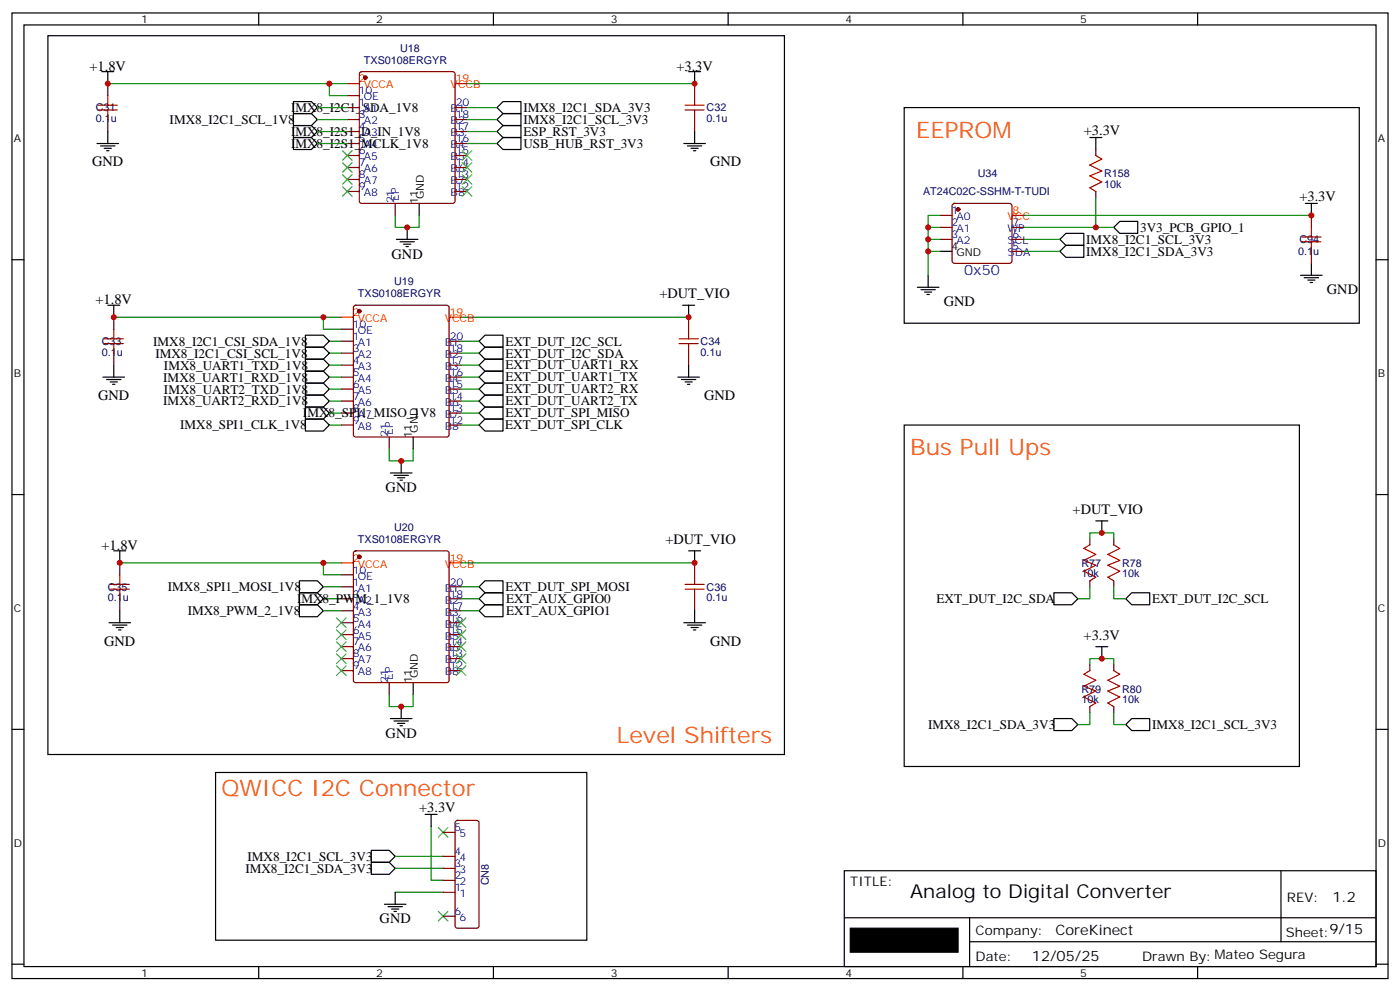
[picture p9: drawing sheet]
<svg xmlns="http://www.w3.org/2000/svg" width="412mm" height="292mm" viewBox="0 0 412 292" stroke-linecap="round" stroke-linejoin="round" font-family="sans-serif">
<g fill="none" stroke="#000" stroke-width=".35">
<path d="M3.5 3.8h405.4v284.4h-405.4zM7.1 7.3h398.2v277.3h-398.2zM14.1 10.5h217v211.7h-217zM76.2 3.8v3.5M145.3 3.8v3.5M214.5 3.8v3.5M283.6 3.8v3.5M352.8 3.8v3.5M30 21.1h3.5M31.7 21.1v3.5M31.7 38.7v3.6M86.4 33.4h5.3l1.8 1.8-1.8 1.8h-5.3z"/>
<path d="M86.4 29.9h5.3l1.8 1.8-1.8 1.7h-5.3zM86.4 37h5.3l1.8 1.7-1.8 1.8h-5.3zM146.4 31.7l1.8-1.8h5.3v3.5h-5.3zM146.4 35.2l1.8-1.8h5.3v3.6h-5.3zM146.4 38.7l1.8-1.7h5.3v3.5h-5.3zM202.8 21.1h3.6M204.6 21.1v3.5M204.6 38.7v3.6M266.3 31.7h134.1v63.5h-134.1zM28.6 42.3h6.3M29.6 43h4.3M30.7 43.7h2.1"/>
<path d="M31.4 44.4h.7M86.4 40.5h5.3l1.8 1.8-1.8 1.7h-5.3zM123.5 59.9v3.5M146.4 42.3l1.8-1.8h5.3v3.5h-5.3zM201.4 42.3h6.4M202.5 43h4.2M203.6 43.7h2.1M204.3 44.4h.7M321 40.5h3.6M322.8 40.5v3.5M384.5 59.9h3.6M386.3 59.9v3.5"/>
<path d="M3.5 76.5h3.6M116.8 70.5h6.3M117.8 71.2h4.3M118.9 71.9h2.1M119.6 72.6h.7M119.9 67v3.5M276.9 74h3.6M312.2 74l1.8-1.8h5.3v3.6h-5.3zM314 68.7h5.3v3.5h-5.3l-1.8-1.7zM328.1 67l1.7-1.8h5.3v3.5h-5.3zM386.3 77.5v3.6M405.3 76.5h3.6"/>
<path d="M31.7 89.9h3.6M33.5 89.9v3.5M90 98.7h5.2l1.8 1.8-1.8 1.7h-5.2zM201.1 89.9h3.5M202.8 89.9v3.5M270.2 84.6h6.4M271.3 85.3h4.2M272.3 86h2.2M273 86.7h.8M273.4 81.1v3.5M383.1 81.1h6.4M384.2 81.8h4.2"/>
<path d="M385.2 82.5h2.1M385.9 83.2h.7M30.3 111.1h6.4M31.4 111.8h4.2M32.5 112.5h2.1M33.2 113.2h.7M33.5 107.5v3.6M90 105.8h5.2l1.8 1.7-1.8 1.8h-5.2zM90 112.8h5.2l1.8 1.8-1.8 1.7h-5.2zM90 116.3h5.2l1.8 1.8-1.8 1.8h-5.2zM90 109.3h5.2l1.8 1.8-1.8 1.7h-5.2zM90 119.9h5.2l1.8 1.7-1.8 1.8h-5.2z"/>
<path d="M90 102.2h5.2l1.8 1.8-1.8 1.8h-5.2zM141.1 118.1l1.8-1.8h5.3v3.6h-5.3zM141.1 104l1.8-1.8h5.3v3.6h-5.3zM141.1 114.6l1.8-1.8h5.3v3.5h-5.3zM141.1 111.1l1.8-1.8h5.3v3.5h-5.3zM141.1 107.5l1.8-1.7h5.3v3.5h-5.3zM141.1 100.5l1.8-1.8h5.3v3.5h-5.3zM199.7 111.1h6.3M200.7 111.8h4.3M201.8 112.5h2.1M202.5 113.2h.7M202.8 107.5v3.6"/>
<path d="M90 123.4h5.2l1.8 1.8-1.8 1.7h-5.2zM115 139.3h6.4M116.1 140h4.2M118.2 135.7v3.6M121.7 128.7v3.5M141.1 121.6l1.8-1.7h5.3v3.5h-5.3zM141.1 125.2l1.8-1.8h5.3v3.5h-5.3zM266.3 125.2h116.5v100.5h-116.5zM3.5 145.6h3.6M117.1 140.7h2.1M117.8 141.4h.7M322.8 153.4h3.5"/>
<path d="M324.6 153.4v3.5M405.3 145.6h3.6M33.5 162.2h3.5M35.3 162.2v3.5M35.3 179.8v3.6M88.2 171h5.3l1.7 1.8-1.7 1.8h-5.3zM88.2 178.1h5.3l1.7 1.7-1.7 1.8h-5.3zM88.2 174.6h5.3l1.7 1.7-1.7 1.8h-5.3zM141.1 172.8l1.8-1.8h5.3v3.6h-5.3zM141.1 176.3l1.8-1.7h5.3v3.5h-5.3zM142.9 178.1h5.3v3.5h-5.3l-1.8-1.8zM202.8 162.2h3.6"/>
<path d="M204.6 162.2v3.5M204.6 179.8v3.6M310.4 174.6h5.3l1.8 1.7-1.8 1.8h-5.3zM333.4 174.6h5.3v3.5h-5.3l-1.8-1.8zM32.1 183.4h6.4M33.2 184.1h4.2M34.2 184.8h2.1M34.9 185.5h.7M201.4 183.4h6.4M202.5 184.1h4.2M203.6 184.8h2.1M204.3 185.5h.7"/>
<path d="M322.8 190.4h3.5M324.6 190.4v3.6M3.5 214.8h3.6M115 211.6h6.4M116.1 212.3h4.2M117.1 213h2.1M117.8 213.7h.7M118.2 208.1v3.5M121.7 201v3.5M310.4 211.6h5.3l1.8 1.8-1.8 1.7h-5.3zM333.4 211.6h5.3v3.5h-5.3l-1.8-1.7zM405.3 214.8h3.6"/>
<path d="M63.5 227.5h109.4v49.4h-109.4zM125.2 239.8h3.6M127 239.8v3.5M109.4 253.9h5.3l1.7 1.8-1.7 1.8h-5.3zM109.4 250.4h5.3l1.7 1.8-1.7 1.7h-5.3zM248.7 256.4h156.6v28.2h-156.6zM377.3 256.4v20.9M113.2 266.3h6.4M114.3 267h4.2M115.4 267.7h2.1M116.1 268.4h.7M116.4 262.7v3.6"/>
<path d="M248.7 270.3h156.5M285.6 277.3h119.6M285.6 270.3v14.1M3.5 283.9h3.6M76.2 284.6v3.6M145.3 284.6v3.6M214.5 284.6v3.6M283.6 284.6v3.6M352.8 284.6v3.6M405.3 283.9h3.6"/>
</g>
<g fill="none" stroke="#870000" stroke-width=".35">
<path d="M31.7 24.6v3.6M31.7 35.2v3.5M102.3 31.7h3.5M102.3 35.2h3.5M102.3 38.7h3.5M102.3 28.2h3.5M106.1 21.3l.4-.2h26.8l.5 .2 .3 .5v37.4l-.3 .5-.5 .2h-26.8l-.5-.2-.2-.5v-37.4zM134.1 31.7h3.5M134.1 35.2h3.5M134.1 38.7h3.5M204.6 24.6v3.6M204.6 35.2v3.5"/>
<path d="M102.3 42.3h3.5M102.3 45.8h3.5M102.3 49.3h3.5M102.3 52.8h3.5M102.3 56.4h3.5M116.4 59.9v3.5M134.1 42.3h3.5M134.1 45.8h3.5M134.1 49.3h3.5M134.1 52.8h3.5M134.1 56.4h3.5M322.8 44v1.8"/>
<path d="M322.8 56.4v1.7M276.9 63.4h3.6M276.9 67h3.6M276.9 70.5h3.6M280.7 60.1l.5-.2h16.2l.5 .2 .2 .5v16.2l-.2 .5-.5 .2h-16.2l-.5-.2-.2-.5v-16.2zM298.1 67h3.5M298.1 70.5h3.5M298.1 74h3.5M386.3 63.4v3.6M386.3 74v3.5M33.5 93.4v3.5M100.5 96.9h3.6"/>
<path d="M104.3 90.1l.5-.2h26.8l.5 .2 .2 .5v37.4l-.2 .5-.5 .2h-26.8l-.5-.2-.2-.5v-37.4zM202.8 93.4v3.5M33.5 104v3.5M100.5 100.5h3.6M100.5 104h3.6M100.5 107.5h3.6M100.5 111.1h3.6M100.5 114.6h3.6M100.5 118.1h3.6M132.3 100.5h3.5M132.3 104h3.5M132.3 107.5h3.5"/>
<path d="M132.3 111.1h3.5M132.3 114.6h3.5M132.3 118.1h3.5M202.8 104v3.5M100.5 121.6h3.6M100.5 125.2h3.6M114.7 128.7v3.5M132.3 121.6h3.5M132.3 125.2h3.5M321 158.7v1.7M328.1 158.7v1.7M35.3 165.7v3.6"/>
<path d="M35.3 176.3v3.5M100.5 172.8h3.6M100.5 176.3h3.6M100.5 179.8h3.6M100.5 169.3h3.6M104.3 162.4l.5-.2h26.8l.5 .2 .2 .5v37.4l-.2 .5-.5 .2h-26.8l-.5-.2-.2-.5v-37.4zM132.3 172.8h3.5M132.3 176.3h3.5M132.3 179.8h3.5M204.6 165.7v3.6M204.6 176.3v3.5M321 171v1.8"/>
<path d="M328.1 171v1.8M100.5 183.4h3.6M100.5 186.9h3.6M100.5 190.4h3.6M100.5 194h3.6M100.5 197.5h3.6M132.3 183.4h3.5M132.3 186.9h3.5M132.3 190.4h3.5M132.3 194h3.5M132.3 197.5h3.5M321 195.7v1.8"/>
<path d="M328.1 195.7v1.8M114.7 201v3.5M321 208.1v1.7M328.1 208.1v1.7M130.5 259.2h3.6M130.5 255.7h3.6M130.5 252.2h3.6M130.5 245.1h3.6M134.3 241.8l.5-.2h5.6l.5 .2 .2 .5v30.3l-.2 .5-.5 .2h-5.6l-.5-.2-.2-.5v-30.3zM130.5 262.7h3.6M130.5 269.8h3.6"/>
</g>
<path d="M102.3 24.6h3.5M134.1 24.6h3.5M298.1 63.4h3.5M100.5 93.4h3.6M132.3 93.4h3.5M100.5 165.7h3.6M132.3 165.7h3.5" fill="none" stroke="#f00" stroke-width=".35"/>
<g fill="#870000" stroke="#870000" stroke-width=".35">
<circle cx="107.6" cy="22.9" r=".53"/>
<circle cx="105.8" cy="91.7" r=".53"/>
<circle cx="105.8" cy="164" r=".53"/>
<circle cx="282.2" cy="61.7" r=".53"/>
</g>
<g fill="none" stroke="#008700" stroke-width=".35">
<path d="M31.7 24.6h70.6M93.5 31.7h8.8M93.5 35.2h8.8M93.5 38.7h8.8M97 24.6v3.6h5.3M137.6 24.6h67M137.6 31.7h8.8M137.6 35.2h8.8M137.6 38.7h8.8M93.5 42.3h8.8M137.6 42.3h8.8M322.8 58.1v8.9"/>
<path d="M116.4 63.4v3.6h7.1v-3.6M273.4 67h3.5M273.4 70.5h3.5M276.9 74h-3.5v7.1M276.9 63.4h-3.5v10.6M301.6 63.4h84.7M301.6 67h26.5M301.6 70.5h10.6M301.6 74h10.6M33.5 93.4h67M95.2 93.4v3.5h5.3M135.8 93.4h67"/>
<path d="M97 100.5h3.5M97 104h3.5M97 107.5h3.5M97 111.1h3.5M97 114.6h3.5M97 118.1h3.5M135.8 100.5h5.3M135.8 104h5.3M135.8 107.5h5.3M135.8 111.1h5.3M135.8 114.6h5.3M135.8 118.1h5.3"/>
<path d="M97 121.6h3.5M97 125.2h3.5M114.7 132.2v3.5h7v-3.5M135.8 121.6h5.3M135.8 125.2h5.3M321 158.7v-1.8h7.1v1.8M35.3 165.7h65.2M95.2 165.7v3.6h5.3M95.2 172.8h5.3M95.2 176.3h5.3M95.2 179.8h5.3M135.8 165.7h68.8"/>
<path d="M135.8 172.8h5.3M135.8 176.3h5.3M135.8 179.8h5.3M321 172.8v3.5h-3.5M328.1 172.8v3.5h3.5M321 195.7v-1.7h7.1v1.7M114.7 204.5v3.6h7v-3.6M321 209.8v3.6h-3.5M328.1 209.8v3.6h3.5M116.4 252.2h14.1M116.4 255.7h14.1M127 243.3v15.9h3.5"/>
<path d="M116.4 262.7h14.1"/>
</g>
<g fill="none" stroke="#a10000" stroke-width=".35">
<path d="M28.9 32.4h5.7M28.9 31h5.7M31.7 28.2v2.8M31.7 32.4v2.8M201.8 32.4h5.6M201.8 31h5.6M204.6 28.2v2.8M204.6 32.4v2.8M322.8 45.8l1.8 1-3.6 1.8 3.6 1.8-3.6 1.4 3.6 1.8-3.6 1.7 1.8 1.1M383.5 69.8h5.6M383.5 71.2h5.6M386.3 67v2.8"/>
<path d="M386.3 71.2v2.8M30.7 99.8h5.6M33.5 96.9v2.9M200 99.8h5.7M202.8 96.9v2.9M30.7 101.2h5.6M33.5 101.2v2.8M200 101.2h5.7M202.8 101.2v2.8M32.5 173.5h5.6M32.5 172.1h5.6M35.3 169.3v2.8"/>
<path d="M35.3 173.5v2.8M201.8 173.5h5.6M201.8 172.1h5.6M204.6 169.3v2.8M204.6 173.5v2.8M321 160.4l-1.7 1.1 3.5 1.8-3.5 1.7 3.5 1.4-3.5 1.8 3.5 1.8-1.8 1M328.1 160.4l1.7 1.1-3.5 1.8 3.5 1.7-3.5 1.4 3.5 1.8-3.5 1.8 1.8 1M321 197.5l-1.7 1 3.5 1.8-3.5 1.8 3.5 1.4-3.5 1.7 3.5 1.8-1.8 1.1M328.1 197.5l1.7 1-3.5 1.8 3.5 1.8-3.5 1.4 3.5 1.7-3.5 1.8 1.8 1.1"/>
</g>
<g fill="none" stroke="#3c3" stroke-width=".35">
<path d="M100.9 44.4l2.8 2.8M100.9 47.9l2.8 2.8M100.9 51.4l2.8 2.9M100.9 55l2.8 2.8M103.7 44.4l-2.8 2.8M103.7 47.9l-2.8 2.8M103.7 51.4l-2.8 2.9M103.7 55l-2.8 2.8M136.2 55l2.8 2.8M136.2 51.4l2.8 2.9M136.2 47.9l2.8 2.8M136.2 44.4l2.8 2.8"/>
<path d="M139 55l-2.8 2.8M139 51.4l-2.8 2.9M139 47.9l-2.8 2.8M139 44.4l-2.8 2.8M99.1 196.1l2.9 2.8M99.1 192.5l2.9 2.9M99.1 189l2.9 2.8M99.1 185.5l2.9 2.8M99.1 182l2.9 2.8M102 196.1l-2.9 2.8M102 192.5l-2.9 2.9M102 189l-2.9 2.8"/>
<path d="M102 185.5l-2.9 2.8M102 182l-2.9 2.8M134.4 182l2.8 2.8M134.4 185.5l2.8 2.8M134.4 189l2.8 2.8M134.4 192.5l2.8 2.9M134.4 196.1l2.8 2.8M137.2 182l-2.8 2.8M137.2 185.5l-2.8 2.8M137.2 189l-2.8 2.8M137.2 192.5l-2.8 2.9M137.2 196.1l-2.8 2.8"/>
<path d="M129.1 243.7l2.8 2.8M131.9 243.7l-2.8 2.8M129.1 268.4l2.8 2.8M131.9 268.4l-2.8 2.8"/>
</g>
<path d="M250.5 273.3h31.7v7.1h-31.7z" fill="#000" stroke="#000" stroke-width=".35"/>
<g fill="#c00">
<circle cx="204.6" cy="24.6" r=".88"/>
<circle cx="31.8" cy="24.6" r=".88"/>
<circle cx="97" cy="24.6" r=".88"/>
<circle cx="95.3" cy="93.4" r=".88"/>
<circle cx="33.5" cy="93.4" r=".88"/>
<circle cx="202.8" cy="93.4" r=".88"/>
<circle cx="118.2" cy="135.7" r=".88"/>
<circle cx="95.3" cy="165.7" r=".88"/>
<circle cx="35.3" cy="165.7" r=".88"/>
<circle cx="204.6" cy="165.7" r=".88"/>
<circle cx="118.2" cy="208.1" r=".88"/>
<circle cx="119.9" cy="67" r=".88"/>
<circle cx="324.6" cy="156.9" r=".88"/>
<circle cx="324.6" cy="194" r=".88"/>
<circle cx="386.3" cy="63.4" r=".88"/>
<circle cx="273.4" cy="74" r=".88"/>
<circle cx="273.4" cy="67" r=".88"/>
<circle cx="273.4" cy="70.5" r=".88"/>
<circle cx="322.8" cy="67" r=".88"/>
</g>
<g font-size="6.7" fill="#f60">
<text x="269.9" y="40.5">EEPROM</text>
<text x="268.1" y="134">Bus Pull Ups</text>
<text x="181.7" y="218.7">Level Shifters</text>
<text x="65.3" y="234.5">QWICC I2C Connector</text>
</g>
<text font-size="5.6" x="268.1" y="264.5">Analog to Digital Converter</text>
<g font-size="4.2">
<text x="26.4" y="20.8">+1.8V</text>
<text x="199.2" y="20.8">+3.3V</text>
<text x="319.3" y="39.8">+3.3V</text>
<text x="27.2" y="49">GND</text>
<text x="209.2" y="49">GND</text>
<text x="382.8" y="59.2">+3.3V</text>
<text x="115.4" y="76.1">GND</text>
<text x="28.1" y="89.6">+1.8V</text>
<text x="194.3" y="87.8">+DUT_VIO</text>
<text x="390.9" y="86.7">GND</text>
<text x="278" y="90.2">GND</text>
<text x="28.9" y="117.8">GND</text>
<text x="207.4" y="117.8">GND</text>
<text x="113.6" y="144.9">GND</text>
<text x="316" y="151.3">+DUT_VIO</text>
<text x="29.9" y="161.9">+1.8V</text>
<text x="196" y="160.1">+DUT_VIO</text>
<text x="30.7" y="190.1">GND</text>
<text x="209.2" y="190.1">GND</text>
<text x="319.2" y="188.3">+3.3V</text>
<text x="113.6" y="217.2">GND</text>
<text x="123.5" y="239.1">+3.3V</text>
<text x="392.5" y="265.7">1.2</text>
<text x="111.8" y="271.9">GND</text>
<text x="310.9" y="275.2">CoreKinect</text>
<text x="304" y="283">12/05/25</text>
</g>
<text font-size="4.2" fill="#00f" x="284" y="81.1">0x50</text>
<g font-size="3.9">
<text x="85.7" y="32.9">IMX8_I2C1_SDA_1V8</text>
<text x="154.2" y="33">IMX8_I2C1_SDA_3V3</text>
<text x="50" y="36.4">IMX8_I2C1_SCL_1V8</text>
<text x="85.7" y="40">IMX8_I2S1_D_IN_1V8</text>
<text x="154.2" y="36.5">IMX8_I2C1_SCL_3V3</text>
<text x="154.2" y="40.1">ESP_RST_3V3</text>
<text x="85.7" y="43.5">IMX8_I2S1_MCLK_1V8</text>
<text x="154.2" y="43.6">USB_HUB_RST_3V3</text>
<text x="320" y="71.8">IMX8_I2C1_SCL_3V3</text>
<text x="335.8" y="68.3">3V3_PCB_GPIO_1</text>
<text x="320" y="75.4">IMX8_I2C1_SDA_3V3</text>
<text x="45.1" y="101.8">IMX8_I2C1_CSI_SDA_1V8</text>
<text x="148.9" y="101.7">EXT_DUT_I2C_SCL</text>
<text x="45.8" y="105.3">IMX8_I2C1_CSI_SCL_1V8</text>
<text x="148.9" y="105.3">EXT_DUT_I2C_SDA</text>
<text x="48.1" y="112.4">IMX8_UART1_RXD_1V8</text>
<text x="48.3" y="108.8">IMX8_UART1_TXD_1V8</text>
<text x="148.9" y="108.8">EXT_DUT_UART1_RX</text>
<text x="148.9" y="112.3">EXT_DUT_UART1_TX</text>
<text x="48.1" y="119.4">IMX8_UART2_RXD_1V8</text>
<text x="48.3" y="115.9">IMX8_UART2_TXD_1V8</text>
<text x="148.9" y="119.4">EXT_DUT_UART2_TX</text>
<text x="148.9" y="115.9">EXT_DUT_UART2_RX</text>
<text x="89.3" y="122.9">IMX8_SPI1_MISO_1V8</text>
<text x="148.9" y="122.9">EXT_DUT_SPI_MISO</text>
<text x="53.1" y="126.5">IMX8_SPI1_CLK_1V8</text>
<text x="148.8" y="126.4">EXT_DUT_SPI_CLK</text>
<text x="49.4" y="174.1">IMX8_SPI1_MOSI_1V8</text>
<text x="87.5" y="177.6">IMX8_PWM_1_1V8</text>
<text x="148.9" y="174.1">EXT_DUT_SPI_MOSI</text>
<text x="149.1" y="177.6">EXT_AUX_GPIO0</text>
<text x="275.9" y="177.5">EXT_DUT_I2C_SDA</text>
<text x="339.4" y="177.6">EXT_DUT_I2C_SCL</text>
<text x="55.3" y="181.1">IMX8_PWM_2_1V8</text>
<text x="149.1" y="181.1">EXT_AUX_GPIO1</text>
<text x="273.4" y="214.7">IMX8_I2C1_SDA_3V3</text>
<text x="339.4" y="214.7">IMX8_I2C1_SCL_3V3</text>
<text x="72.3" y="257">IMX8_I2C1_SDA_3V3</text>
<text x="72.9" y="253.5">IMX8_I2C1_SCL_3V3</text>
<text x="250.5" y="261">TITLE:</text>
<text x="379.1" y="265.7">REV:</text>
<text x="287.4" y="275.2">Company:</text>
<text x="378.7" y="275.8">Sheet:9/15</text>
<text x="287.4" y="282.9">Date:</text>
<text x="336.4" y="283">Drawn By:Mateo Segura</text>
</g>
<g font-size="3.2">
<text x="41.6" y="6.8">1</text>
<text x="110.8" y="6.8">2</text>
<text x="179.9" y="6.8">3</text>
<text x="249.1" y="6.8">4</text>
<text x="318.2" y="6.8">5</text>
<text x="4.1" y="41.9">A</text>
<text x="405.9" y="41.9">A</text>
<text x="124.9" y="58.6" transform="rotate(-90 124.9 58.6)">GND</text>
<text x="123.1" y="60.1" transform="rotate(-90 123.1 60.1)">11</text>
<text x="280.3" y="73.7">4</text>
<text x="281.8" y="75.4">GND</text>
<text x="4.1" y="111.1">B</text>
<text x="405.9" y="111.1">B</text>
<text x="121.4" y="128.9" transform="rotate(-90 121.4 128.9)">11</text>
<text x="123.1" y="127.4" transform="rotate(-90 123.1 127.4)">GND</text>
<text x="4.1" y="180.2">C</text>
<text x="405.9" y="180.2">C</text>
<text x="121.4" y="201.2" transform="rotate(-90 121.4 201.2)">11</text>
<text x="123.1" y="199.7" transform="rotate(-90 123.1 199.7)">GND</text>
<text x="4.1" y="249.4">D</text>
<text x="405.9" y="249.4">D</text>
<text x="41.6" y="287.6">1</text>
<text x="110.8" y="287.6">2</text>
<text x="179.9" y="287.6">3</text>
<text x="249.1" y="287.6">4</text>
<text x="318.2" y="287.6">5</text>
</g>
<g font-size="3.2" fill="#000080">
<text x="117.8" y="15.2">U18</text>
<text x="107.2" y="18.7">TXS0108ERGYR</text>
<text x="28.2" y="36">0.1u</text>
<text x="28.2" y="32.8">C31</text>
<text x="208.1" y="36">0.1u</text>
<text x="208.1" y="32.8">C32</text>
<text x="288" y="52.2">U34</text>
<text x="325.3" y="52.2">R158</text>
<text x="271.9" y="57.5">AT24C02C-SSHM-T-TUDI</text>
<text x="325.3" y="55.4">10k</text>
<text x="382.8" y="71.6">C94</text>
<text x="382.4" y="75.2">0.1u</text>
<text x="116.1" y="84">U19</text>
<text x="105.4" y="87.5">TXS0108ERGYR</text>
<text x="30" y="101.6">C33</text>
<text x="206.4" y="101.6">C34</text>
<text x="30" y="104.8">0.1u</text>
<text x="206.4" y="104.8">0.1u</text>
<text x="105.4" y="159.8">TXS0108ERGYR</text>
<text x="116.1" y="156.3">U20</text>
<text x="318.6" y="166.9">R77</text>
<text x="330.6" y="166.9">R78</text>
<text x="31.7" y="173.9">C35</text>
<text x="208.1" y="173.9">C36</text>
<text x="318.6" y="170">10k</text>
<text x="330.6" y="170">10k</text>
<text x="31.7" y="177.1">0.1u</text>
<text x="208.1" y="177.1">0.1u</text>
<text x="318.6" y="203.9">R79</text>
<text x="330.6" y="203.9">R80</text>
<text x="318.6" y="207.1">10k</text>
<text x="330.6" y="207.1">10k</text>
<text x="144" y="260.7" transform="rotate(-90 144 260.7)">CN8</text>
</g>
<g font-size="3.2" fill="#00f">
<text x="105.7" y="27.8">10</text>
<text x="107.1" y="29.6">OE</text>
<text x="105.7" y="34.9">3</text>
<text x="105.7" y="31.3">1</text>
<text x="107.1" y="33.1">A1</text>
<text x="132.8" y="33.1">B1</text>
<text x="134.2" y="31.3">20</text>
<text x="134.2" y="34.9">18</text>
<text x="105.7" y="41.9">5</text>
<text x="105.7" y="38.4">4</text>
<text x="107.1" y="40.1">A3</text>
<text x="107.1" y="36.6">A2</text>
<text x="132.8" y="36.6">B2</text>
<text x="132.8" y="40.1">B3</text>
<text x="134.2" y="38.4">17</text>
<text x="134.2" y="41.9">16</text>
<text x="105.7" y="45.4">6</text>
<text x="107.1" y="47.2">A5</text>
<text x="107.1" y="43.7">A4</text>
<text x="132.8" y="43.7">B4</text>
<text x="132.8" y="47.2">B5</text>
<text x="134.2" y="45.4">15</text>
<text x="105.7" y="52.5">8</text>
<text x="105.7" y="49">7</text>
<text x="107.1" y="50.7">A6</text>
<text x="132.8" y="50.7">B6</text>
<text x="134.2" y="49">14</text>
<text x="134.2" y="52.5">13</text>
<text x="105.7" y="56">9</text>
<text x="107.1" y="57.8">A8</text>
<text x="107.1" y="54.3">A7</text>
<text x="116.1" y="59.9" transform="rotate(-90 116.1 59.9)">21</text>
<text x="117.5" y="59.2" transform="rotate(-90 117.5 59.2)">EP</text>
<text x="132.8" y="54.3">B7</text>
<text x="132.8" y="57.8">B8</text>
<text x="134.2" y="56">12</text>
<text x="280.3" y="63.1">1</text>
<text x="281.8" y="64.8">A0</text>
<text x="280.3" y="66.6">2</text>
<text x="280.3" y="70.1">3</text>
<text x="281.8" y="68.4">A1</text>
<text x="281.8" y="71.9">A2</text>
<text x="296.8" y="71.9">SCL</text>
<text x="296.8" y="68.4">WP</text>
<text x="298.3" y="70.1">6</text>
<text x="298.3" y="66.6">7</text>
<text x="296.8" y="75.4">SDA</text>
<text x="298.3" y="73.7">5</text>
<text x="103.9" y="96.6">10</text>
<text x="103.9" y="100.1">1</text>
<text x="105.4" y="98.4">OE</text>
<text x="105.4" y="101.9">A1</text>
<text x="131" y="101.9">B1</text>
<text x="132.5" y="100.1">20</text>
<text x="103.9" y="107.2">4</text>
<text x="103.9" y="103.6">3</text>
<text x="105.4" y="105.4">A2</text>
<text x="131" y="105.4">B2</text>
<text x="132.5" y="103.6">18</text>
<text x="132.5" y="107.2">17</text>
<text x="103.9" y="110.7">5</text>
<text x="105.4" y="112.5">A4</text>
<text x="105.4" y="108.9">A3</text>
<text x="131" y="108.9">B3</text>
<text x="131" y="112.5">B4</text>
<text x="132.5" y="110.7">16</text>
<text x="103.9" y="117.8">7</text>
<text x="103.9" y="114.2">6</text>
<text x="105.4" y="119.5">A6</text>
<text x="105.4" y="116">A5</text>
<text x="131" y="116">B5</text>
<text x="131" y="119.5">B6</text>
<text x="132.5" y="114.2">15</text>
<text x="132.5" y="117.8">14</text>
<text x="103.9" y="124.8">9</text>
<text x="103.9" y="121.3">8</text>
<text x="105.4" y="123">A7</text>
<text x="131" y="123">B7</text>
<text x="132.5" y="121.3">13</text>
<text x="132.5" y="124.8">12</text>
<text x="105.4" y="126.6">A8</text>
<text x="114.3" y="128.7" transform="rotate(-90 114.3 128.7)">21</text>
<text x="115.7" y="128" transform="rotate(-90 115.7 128)">EP</text>
<text x="131" y="126.6">B8</text>
<text x="103.9" y="168.9">10</text>
<text x="103.9" y="172.4">1</text>
<text x="105.4" y="170.7">OE</text>
<text x="132.5" y="172.4">20</text>
<text x="103.9" y="179.5">4</text>
<text x="103.9" y="176">3</text>
<text x="105.4" y="177.7">A2</text>
<text x="105.4" y="174.2">A1</text>
<text x="131" y="174.2">B1</text>
<text x="131" y="177.7">B2</text>
<text x="132.5" y="176">18</text>
<text x="132.5" y="179.5">17</text>
<text x="103.9" y="183">5</text>
<text x="105.4" y="184.8">A4</text>
<text x="105.4" y="181.3">A3</text>
<text x="131" y="181.3">B3</text>
<text x="131" y="184.8">B4</text>
<text x="132.5" y="183">16</text>
<text x="103.9" y="190.1">7</text>
<text x="103.9" y="186.5">6</text>
<text x="105.4" y="191.8">A6</text>
<text x="105.4" y="188.3">A5</text>
<text x="131" y="188.3">B5</text>
<text x="131" y="191.8">B6</text>
<text x="132.5" y="186.5">15</text>
<text x="132.5" y="190.1">14</text>
<text x="103.9" y="197.1">9</text>
<text x="103.9" y="193.6">8</text>
<text x="105.4" y="195.4">A7</text>
<text x="131" y="195.4">B7</text>
<text x="132.5" y="193.6">13</text>
<text x="132.5" y="197.1">12</text>
<text x="105.4" y="198.9">A8</text>
<text x="114.3" y="201" transform="rotate(-90 114.3 201)">21</text>
<text x="115.7" y="200.3" transform="rotate(-90 115.7 200.3)">EP</text>
<text x="131" y="198.9">B8</text>
<text x="133.9" y="244.8">5</text>
<text x="133.9" y="251.8">4</text>
<text x="135.4" y="246.5">5</text>
<text x="133.9" y="255.3">3</text>
<text x="135.4" y="257.1">3</text>
<text x="135.4" y="253.6">4</text>
<text x="133.9" y="262.4">1</text>
<text x="133.9" y="258.9">2</text>
<text x="135.4" y="260.6">2</text>
<text x="133.9" y="269.5">6</text>
<text x="135.4" y="264.2">1</text>
<text x="135.4" y="271.2">6</text>
</g>
<g font-size="3.2" fill="#f00">
<text x="105.7" y="24.3">2</text>
<text x="107.1" y="26">VCCA</text>
<text x="132.8" y="26">VCCB</text>
<text x="134.2" y="24.3">19</text>
<text x="296.8" y="64.8">VCC</text>
<text x="298.3" y="63.1">8</text>
<text x="103.9" y="93.1">2</text>
<text x="105.4" y="94.8">VCCA</text>
<text x="131" y="94.8">VCCB</text>
<text x="132.5" y="93.1">19</text>
<text x="103.9" y="165.4">2</text>
<text x="105.4" y="167.1">VCCA</text>
<text x="131" y="167.1">VCCB</text>
<text x="132.5" y="165.4">19</text>
</g>
</svg>
